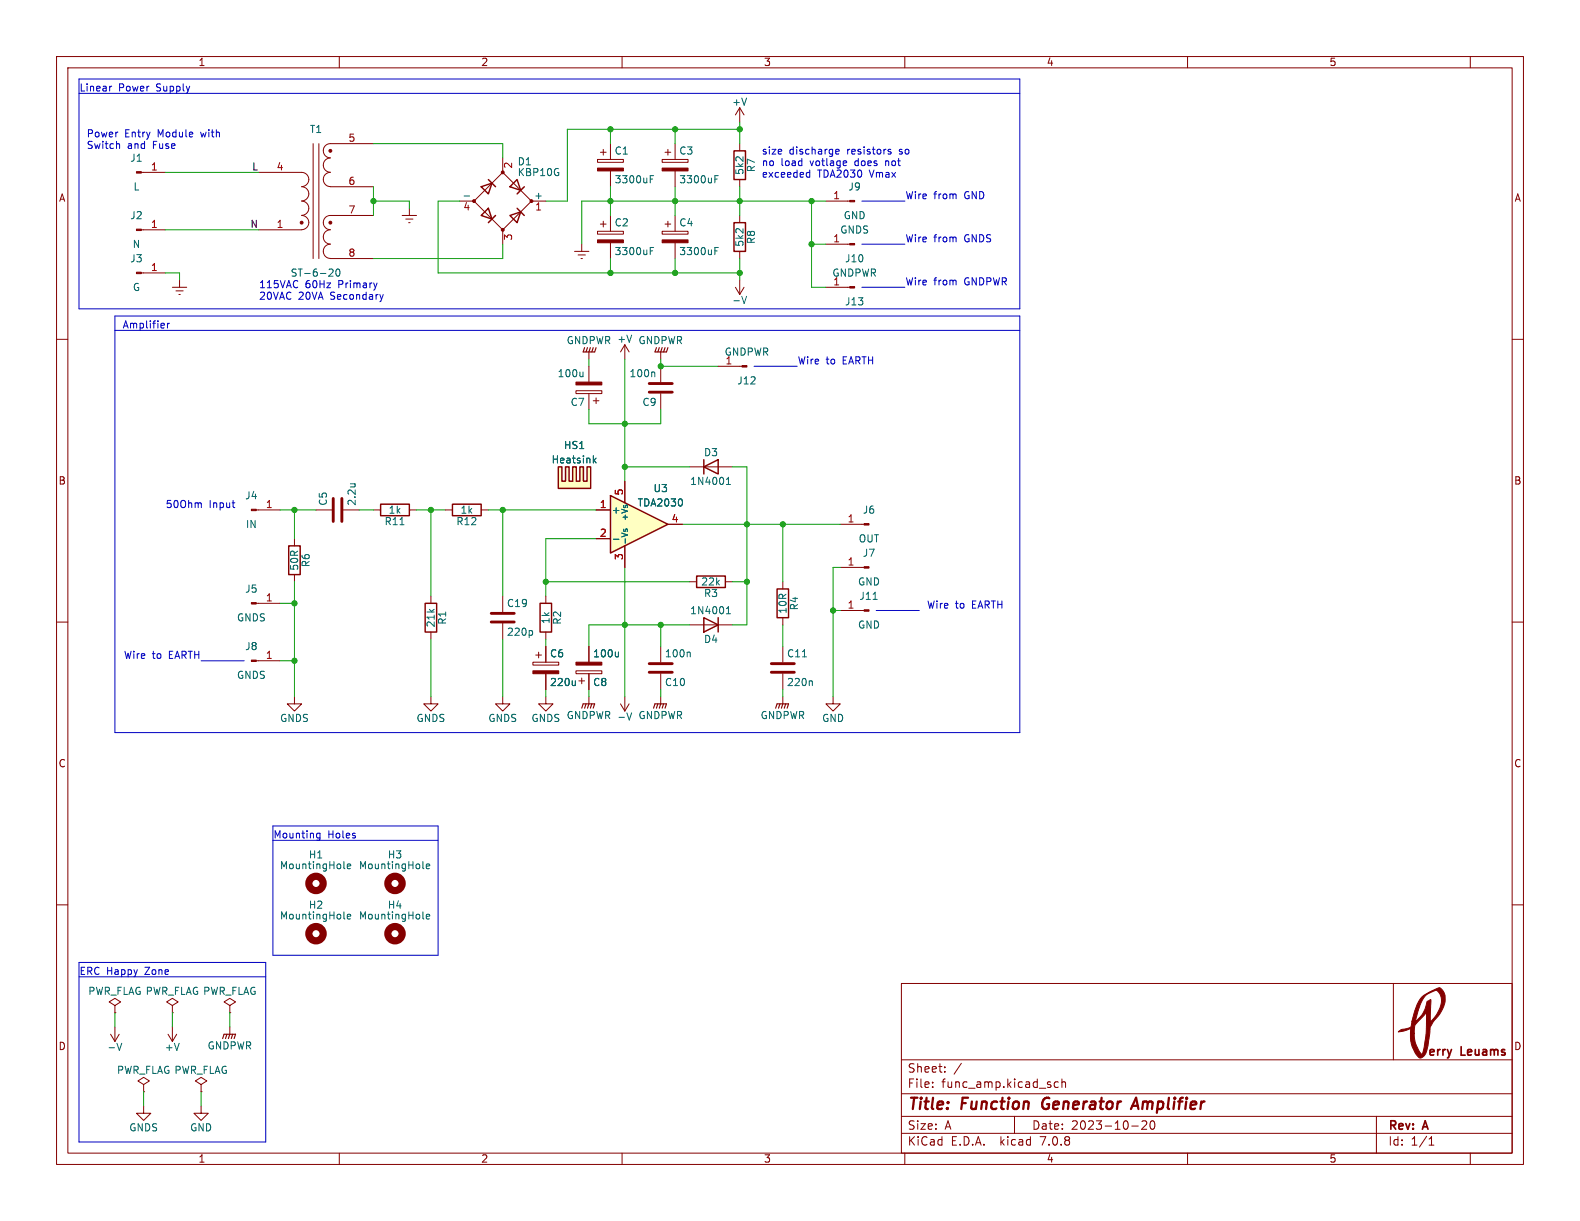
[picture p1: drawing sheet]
<svg xmlns="http://www.w3.org/2000/svg" width="279mm" height="216mm" viewBox="0 0 279 216" stroke-linecap="round" stroke-linejoin="round" font-family="sans-serif">
<g fill="none" stroke="#840000" stroke-width=".18">
<path d="M10 10h259.4v195.9h-259.4zM12 12h255.4v191.9h-255.4zM60 10v2M110 10v2M130.8 19.1v2.5M130.8 19.1l-.8 1.2M130.8 19.1l.8 1.2M160 10v2M210 10v2M260 10v2M45.7 30.5h7.6a1.26 1.26 0 0 1 1.3 1.2 1.26 1.26 0 0 1-1.3 1.3M53.3 38.1a1.26 1.26 0 0 1 1.3 1.3 1.26 1.26 0 0 1-1.3 1.2h-7.6"/>
<path d="M53.3 33a1.27 1.27 0 0 1 1.3 1.3 1.27 1.27 0 0 1-1.3 1.3 1.26 1.26 0 0 1 1.3 1.2 1.26 1.26 0 0 1-1.3 1.3M55.4 25.4v20.3M56.4 25.4v20.3M58.4 27.9a1.27 1.27 0 0 0-1.2 1.3 1.27 1.27 0 0 0 1.2 1.3 1.26 1.26 0 0 0-1.2 1.2 1.26 1.26 0 0 0 1.2 1.3M58.4 33h7.6M66 38.1h-7.6a1.27 1.27 0 0 0-1.2 1.3 1.27 1.27 0 0 0 1.2 1.2 1.26 1.26 0 0 0-1.2 1.3 1.26 1.26 0 0 0 1.2 1.3M66 25.4h-7.6a1.26 1.26 0 0 0-1.2 1.3 1.26 1.26 0 0 0 1.2 1.2M71.1 38.1h2.6M71.8 38.7h1.2M72.3 39.4h.2M72.4 36.8v1.3M81.3 35.6h2.5"/>
<path d="M88.9 30.5l5.1 5.1-5.1 5-5.1-5zM88.9 27.9v2.6M94 35.6h2.5M105.7 28.2h4.5v.5h-4.5zM106.2 26.9h1M106.2 39.6h1M106.7 26.4v1M106.7 39.1v1M107.9 25.4v2.8M107.9 30.2v2.8M107.9 38.1v2.8M117.1 28.2h4.6v.5h-4.6z"/>
<path d="M117.6 26.9h1M117.6 39.6h1M118.1 26.4v1M118.1 39.1v1M119.4 25.4v2.8M119.4 30.2v2.8M119.4 38.1v2.8M130.8 25.4v1.3M130.8 31.8v1.2M130.8 38.1v1.3M146 35.6h4.3M10 60h2"/>
<path d="M58.4 43.2a1.26 1.26 0 0 0-1.2 1.2 1.26 1.26 0 0 0 1.2 1.3h7.6M88.9 40.6v2.6M101.6 44.5h2.5M102.2 45.1h1.3M102.7 45.7h.3M102.9 43.2v1.3M105.7 40.9h4.5v.5h-4.5zM107.9 42.9v2.8M117.1 40.9h4.6v.5h-4.6zM119.4 42.9v2.8M130 50.8l.8 1.3M130.8 44.5v1.2"/>
<path d="M130.8 49.5v2.6M131.6 50.8l-.8 1.3M146 50.8h4.3M146 43.2h4.3M267.4 60h2M101.9 69.1h4.5v.5h-4.5zM104.1 64.8v2.8M104.1 69.6v2.8M104.9 70.9h1M105.4 70.4v1M116.8 62.2v1.3M116.8 64.8v2.8"/>
<path d="M116.8 69.6v2.8M127 64.8h4.2M45.3 90.2h4.2M52.1 95.3v1.2M55.9 90.2h2.8M60.7 90.2h2.8M66 90.2h1.3M72.4 90.2h1.3M78.7 90.2h1.3M85.1 90.2h1.3M121.9 82.6h7.6M10 110h2"/>
<path d="M45.3 116.8h4.2M45.3 106.7h4.2M52.1 101.6v1.3M76.2 105.4v1.3M76.2 111.8v1.2M121.9 102.9h1.3M128.3 102.9h1.2M148.6 108h4.2M267.4 110h2M52.1 123.2v1.3h1.2l-1.2 1.2-1.3-1.2h1.3M76.2 123.2v1.3h1.3l-1.3 1.2-1.3-1.2h1.3M88.9 123.2v1.3h1.3l-1.3 1.2-1.3-1.2h1.3"/>
<path d="M147.3 123.2v1.3h1.3l-1.3 1.2-1.3-1.2h1.3M10 160h2M267.4 160h2M20.3 177.8l1-.6-1-.7-1 .7 1 .6v1.3M20.3 179.1h.1M30.5 177.8l1-.6-1-.7-1 .7 1 .6v1.3M30.5 179.1h.1M40.6 177.8l1.1-.6-1.1-.7-1 .7 1 .6v1.3M40.6 179.1h.1M159.4 173.9h108v30h-108zM246.4 173.9v13.5M19.6 182.9l.7 1.3"/>
<path d="M20.3 181.6v2.6M21.1 182.9l-.8 1.3M29.7 182.9l.8 1.3M30.5 181.6v2.6M31.2 182.9l-.7 1.3M40.6 181.6v1.3M159.4 197.4h108M159.4 193.4h108M159.4 187.4h108M164.9 192.1v.2M164.9 191.4v.1M167.1 189.4v.2"/>
<path d="M167.1 188.7v.1M170 188l-1.3 1.9M179.4 197.4v3M187.1 191.4l-.4-.1-.3 .3v.4l.2 .2h.5M187.8 191.4l.2-.1 .4 .1v.9M187.8 190.8v1.5M200.1 199.1h1.2M202.7 198.3v.5l-.8 .9h.9M203.5 198.3a.81 .81 0 0 0 .4 1.4l.2-.2 .1-.4-.1-.8M243.4 197.4v6.5M60 203.9v2M110 203.9v2"/>
<path d="M159.4 200.4h108M160 203.9v2M210 203.9v2M252.7 202.5h.9M252.7 201.4l.4-.4v1.5M260 203.9v2"/>
</g>
<path d="M184.6 194.4a1.27 1.27 0 0 0 0 1.6M200 196.1l.9-2 .4 2M200.2 195.5h1" fill="none" stroke="#840000" stroke-width=".4"/>
<g fill="#840000" stroke="#840000" stroke-width=".18">
<path d="M251.4 176.3l1.2-.8 2-.8a2.58 2.58 0 0 1 .6 3.5l-.7 1.2-.9 1a2.85 2.85 0 0 0-.8 2.5l-.3 2.1a2.54 2.54 0 0 1-1.3 2.1l-.3-.1-.5-.6-.7-1.3-.3-1.2v-1.2h.7l.1 1.2 .2 .8 .5 1.1 .6 .7 .3-1.2 .4-2.5 .1-3.8-1.4 1.5a2.09 2.09 0 0 0-.8 2.2h-.7l.1-.8-1.3 .4-.9 .2a3.3 3.3 0 0 1 1.8-.7 1.04 1.04 0 0 0 .6-1.2h.6l.3-.2a5.6 5.6 0 0 0 1.8-3.3l.6-.3-.1 3.9 1.1-1.2a3.6 3.6 0 0 0 .6-3.8 .68 .68 0 0 0-.9-.5l-1.3 .6-.7 .7-.8 1.9-.6 2.2h-.6l.9-2.9z"/>
<path d="M101.9 67.6h4.5v.5h-4.5z"/>
<path d="M44.4 116.7h.9v.3h-.9z"/>
<path d="M44.4 90h.9v.3h-.9z"/>
<path d="M152.8 107.8h.9v.3h-.9z"/>
<path d="M150.3 50.7h.8v.2h-.8z"/>
<path d="M150.3 43.1h.8v.2h-.8z"/>
<path d="M150.3 35.4h.8v.3h-.8z"/>
<path d="M44.4 106.6h.9v.2h-.9z"/>
<path d="M131.2 64.6h.9v.3h-.9z"/>
<path d="M105.7 29.7h4.5v.5h-4.5z"/>
<path d="M117.1 29.7h4.6v.5h-4.6z"/>
<path d="M105.7 42.4h4.5v.5h-4.5z"/>
<path d="M117.1 42.4h4.6v.5h-4.6z"/>
<circle cx="53.3" cy="39.4" r=".25"/>
<circle cx="58.4" cy="39.4" r=".25"/>
<circle cx="58.4" cy="26.7" r=".25"/>
<circle cx="83.8" cy="35.6" r=".25"/>
<circle cx="88.9" cy="40.6" r=".25"/>
<circle cx="88.9" cy="30.5" r=".25"/>
<circle cx="94" cy="35.6" r=".25"/>
</g>
<g fill="none" stroke="#840000" stroke-width=".25">
<path d="M85.1 33l1.9-.6-.6 1.9zM86.4 36.8l.6 1.9-1.9-.6zM86.4 31.8l1.2 1.2M87.6 38.1l-1.2 1.3M90.2 38.1l1.9-.6-.7 1.9zM91.4 31.8l.7 1.9-1.9-.7zM91.4 36.8l1.3 1.3M92.7 33l-1.3 1.3M129.8 26.7h2v5.1h-2zM129.8 39.4h2v5.1h-2zM51.1 96.5h2v5.1h-2zM67.3 89.2h5.1v2h-5.1z"/>
<path d="M80 89.2h5.1v2h-5.1zM124.5 82.6l2.5-1.3v2.5zM124.5 81.3v2.5M75.2 106.7h2v5.1h-2zM123.2 101.9h5.1v2h-5.1z"/>
</g>
<g fill="none" stroke="#006464" stroke-width=".18">
<path d="M82.1 34.7h.9M115 31.7h.4M115 31.1h.6M126.4 31.7h.4M126.4 31.1h.6M58.2 47.6h.5l.2 .3-.8 .9h.8M59.5 47.7l.2-.1a.68 .68 0 0 1 .4 .6 .68 .68 0 0 1-.4 .6l-.2-.1-.1-.3zM115 44.4h.4M115 43.8h.6M126.4 44.4h.4M126.4 43.8h.6M132 52.4l-.4 1.3"/>
<path d="M103.1 65.8v.8M103.1 66.5l-.2 .1M115.6 65.8l.2 .2v.6M62 85.6h.8M62.7 85.6h.1M70.7 92.8h.8M128.5 85.7h.7M128.5 84.8l.3-.4v1.3M154.4 106h.7M21.5 184.5l-.4 1.2"/>
</g>
<path d="M114.8 67.8h4.1M114.8 69.3h4.1M58.9 88.1v4.1M60.5 88.1v4.1" fill="none" stroke="#840000" stroke-width=".51"/>
<path d="M116.1 61.5l-.3 .7h2.1l.2-.7M116.6 61.5l-.3 .7M117.1 61.5l-.3 .7M117.6 61.5l-.3 .7M39.4 183.6l.2-.7h2.1l-.3 .7M40.1 182.9l-.2 .7M40.6 182.9l-.2 .7M41.1 182.9l-.2 .7" fill="none" stroke="#840000" stroke-width=".2"/>
<path d="M107.9 87.6l10.2 5.1-10.2 5.1z" fill="#ffffc2"/>
<path d="M107.9 87.6l10.2 5.1-10.2 5.1zM124.5 109.2l2.5 1.3-2.5 1.3zM127 109.2v2.6M137.4 104.1h2v5.1h-2z" fill="none" stroke="#840000" stroke-width=".25"/>
<g fill="none" stroke="#840000" stroke-width=".18">
<path d="M30.5 50.8h2.5M31.1 51.4h1.3M31.6 52.1h.3M31.7 49.5v1.3M105.4 90.2h2.5M105.4 95.3h2.5M110.5 85.1v3.8M110.5 96.5v3.8M118.1 92.7h2.5M148.6 92.7h4.2M116.8 114.3v2.8M116.8 119.1v2.8"/>
<path d="M121.9 110.5h7.6M138.4 102.9v1.2M138.4 109.2v1.3M138.4 114.3v2.8M138.4 119.1v2.8M148.6 100.3h4.2"/>
</g>
<g fill="none" stroke="#006464" stroke-width=".18">
<path d="M108.5 95.3h.9M110.3 93.6v.3M111 93.9l-.1-.3-.1-.1-.2 .4M120.6 88.5v.7M121.9 115.3l.2 .2v.6M128.5 108.5h.7M128.5 107.6l.3-.3v1.2M141.9 116.1h.7M143.5 120.4l.2 .2v.6M60.8 153.4l.2 .2M61.4 153.2l.6-.1v-.3h-.4l-.2 .1 .1 .7h.5M60.8 162.3l.2 .2"/>
<path d="M61.4 162.1l.6-.1v-.3h-.4l-.2 .1 .1 .6h.5"/>
</g>
<g fill="#840000" stroke="#840000" stroke-width=".18">
<path d="M152.8 92.6h.9v.2h-.9z"/>
<path d="M152.8 100.2h.9v.3h-.9z"/>
</g>
<path d="M114.8 118.9h4.1M114.8 117.3h4.1M136.4 118.9h4.1M136.4 117.3h4.1" fill="none" stroke="#840000" stroke-width=".51"/>
<g fill="none" stroke="#840000" stroke-width="1.3">
<circle cx="55.9" cy="156.2" r="1.27"/>
<circle cx="55.9" cy="165.1" r="1.27"/>
</g>
<g fill="#ffffc2">
<path d="M98.7 82.6h.7v2.5h.6v-2.5h.6v2.5h.7l-.7 1.3h-1.9z"/>
<path d="M101.3 82.6h.6v2.5h.6v-2.5h.7v2.5h.6v-2.5h.6v3.8h-3.8l.7-1.3z"/>
</g>
<path d="M98.7 82.6h.7v2.5h.6v-2.5h.6v2.5h.7v-2.5h.6v2.5h.6v-2.5h.7v2.5h.6v-2.5h.6v3.8h-5.7zM95.5 106.7h2v5.1h-2z" fill="none" stroke="#840000" stroke-width=".25"/>
<g fill="none" stroke="#006464" stroke-width=".18">
<path d="M105 81.4l.4 .5M105.4 81l-.5 .5M108.5 95.3h.9M110.3 93.6v.3M111 93.9l-.1-.3-.1-.1-.2 .4M120.6 88.5v.7M93.9 111.5l.3 .2v.4l-.3 .2M109.4 115.3v.8M109.4 116l-.2 .1M101.7 120.4v.8M101.7 121.1l-.1 .1M111.7 126.1l-.4 1.2"/>
<path d="M74.8 153.4l.2 .2M75.4 153.2l.6-.1-.1-.3h-.3l-.2 .1v.7h.5M74.8 162.3l.2 .2M75.4 162.1l.6-.1-.1-.3h-.3l-.2 .1v.6h.5"/>
</g>
<g fill="none" stroke="#840000" stroke-width=".18">
<path d="M25 30.5h4.2M25 48.3h4.2M25 40.6h4.2M104.1 62.2v1.3M110.5 61v2.5M110.5 61l-.8 1.2M110.5 61l.8 1.2M105.4 90.2h2.5M105.4 95.3h2.5M110.5 85.1v3.8M110.5 96.5v3.8M118.1 92.7h2.5"/>
<path d="M88.9 105.4v2.8M88.9 110.2v2.8M94.2 117.1h4.6v.5h-4.6zM94.7 115.8h1.1M95.2 115.3v1M96.5 105.4v1.3M96.5 111.8v1.2M96.5 114.3v2.8M96.5 119.1v2.8M101.9 118.6h4.5v.5h-4.5zM102.9 119.9v1M104.1 114.3v2.8"/>
<path d="M104.1 119.1v2.8M96.5 123.2v1.3h1.3l-1.3 1.2-1.3-1.2h1.3M102.4 120.4h1M104.1 123.2v1.3M109.7 124.5l.8 1.2M110.5 123.2v2.5M111.3 124.5l-.8 1.2M116.8 123.2v1.3M138.4 123.2v1.3M25.4 195.6v1.3h1.3l-1.3 1.2-1.3-1.2h1.3M25.4 191.8l1-.7-1-.6-1 .6 1 .7v1.2M25.4 193h.1"/>
<path d="M35.6 191.8l1-.7-1-.6-1.1 .6 1.1 .7v1.2M35.6 193h.1M35.6 195.6v1.3h1.2l-1.2 1.2-1.3-1.2h1.3"/>
</g>
<g fill="none" stroke="#840000" stroke-width=".2">
<path d="M103.4 61.5l-.3 .7h2.1l.2-.7M103.9 61.5l-.3 .7M104.4 61.5l-.3 .7M104.9 61.5l-.3 .7M102.9 125.2l.2-.7h2.1l-.3 .7M103.6 124.5l-.2 .7M104.1 124.5l-.2 .7M104.6 124.5l-.2 .7M115.6 125.2l.2-.7h2.1l-.3 .7M116.3 124.5l-.2 .7M116.8 124.5l-.2 .7M117.3 124.5l-.2 .7"/>
<path d="M137.2 125.2l.2-.7h2l-.2 .7M137.9 124.5l-.2 .7M138.4 124.5l-.2 .7M138.9 124.5l-.2 .7"/>
</g>
<g fill="none" stroke="#840000" stroke-width="1.3">
<circle cx="69.8" cy="156.2" r="1.27"/>
<circle cx="69.8" cy="165.1" r="1.27"/>
</g>
<g fill="#840000" stroke="#840000" stroke-width=".18">
<path d="M101.9 117.1h4.5v.5h-4.5z"/>
<path d="M24.1 48.1h.9v.3h-.9z"/>
<path d="M24.1 30.4h.9v.2h-.9z"/>
<path d="M24.1 40.5h.9v.3h-.9z"/>
<path d="M94.2 118.6h4.6v.5h-4.6z"/>
</g>
<path d="M86.9 110h4M86.9 108.5h4" fill="none" stroke="#840000" stroke-width=".51"/>
<g fill="none" stroke="#0000c2" stroke-width=".18">
<path d="M14 14h166.3v40.6h-166.3zM14 16.5h166.3M19.8 15.2l-.3 .2M20.8 25.4l.3 .2v.7M142.7 31.3h.5M142.7 30.6h.5M143.2 30.1v1.2M147.8 26.8l.6-.1-.1-.2-.3-.1-.2 .2v.6h.5M149.5 28.4l.2 .3-.6 .2M149.7 29.2l-.2 .1M152.4 35.6h7.6M157.1 26.8l.4 .1 .1 .2-.2 .1h-.4"/>
<path d="M157.1 26.5h.4M20.3 55.9h160v73.6h-160zM20.3 58.4h160M29.6 57.2v.8M30 57.2l-.4 .2M66.7 50l-.3 .9M67.8 52.1l-.3 .8M152.4 50.8h7.6M152.4 43.2h7.6M133.3 64.8h7.7M35.4 88.9l.2 .2v.7M41 88.9h.5"/>
<path d="M41.4 89.8h.1M35.6 116.8h7.6M154.9 108h7.7M48.3 148.6h29.2M48.3 146.1h29.2v22.8h-29.2zM56 148.5l.2 .1M56 148.1l.2 .1 .4-.1M56.6 147.3v1.1l-.3 .2M56.6 147.4l-.4-.1-.2 .2M14 172.7h33M14 170.2h33v31.7h-33z"/>
</g>
<g fill="none" stroke="#009600" stroke-width=".18">
<path d="M29.2 30.5h16.5M66 25.4h22.9v2.5M66 35.6h6.4v1.2M66 33v5.1M81.3 35.6h-3.8v12.7h53.3M107.9 22.9v2.5M107.9 33v5.1M119.4 22.9v2.5M119.4 33v5.1M130.8 22.9h-30.5v12.7h-3.8M130.8 21.6v3.8M130.8 33v5.1"/>
<path d="M143.5 35.6v15.2h2.5M146 35.6h-43.1v7.6M29.2 40.6h16.5M29.2 48.3h2.5v1.2M88.9 43.2v2.5h-22.9M107.9 45.7v2.6M119.4 45.7v2.6M130.8 45.7v3.8M143.5 43.2h2.5M104.1 72.4v2.5h12.7v-2.5M104.1 63.5v1.3M110.5 63.5v21.6"/>
<path d="M116.8 63.5v1.3h10.2M49.5 90.2h6.4M52.1 90.2v5.1M63.5 90.2h2.5M73.7 90.2h5M76.2 90.2v15.2M86.4 90.2h19M88.9 90.2v15.2M105.4 95.3h-8.9v10.1M110.5 82.6h11.4M120.6 92.7h28M129.5 82.6h2.6v27.9h-2.6"/>
<path d="M138.4 92.7v10.2M49.5 116.8h2.6M49.5 106.7h2.6M52.1 102.9v20.3M76.2 113v10.2M88.9 113v10.2M96.5 113v1.3M96.5 102.9h25.4M110.5 100.3v22.9M116.8 110.5v3.8M121.9 110.5h-17.8v3.8M129.5 102.9h2.6"/>
<path d="M138.4 110.5v3.8M147.3 108h1.3M148.6 100.3h-1.3v22.9M96.5 121.9v1.3M104.1 121.9v1.3M116.8 121.9v1.3M138.4 121.9v1.3M20.3 179.1v2.5M30.5 179.1v2.5M40.6 179.1v2.5M25.4 193v2.6M35.6 193v2.6"/>
</g>
<g fill="#009600" stroke="#009600" stroke-width=".18">
<circle cx="130.8" cy="48.3" r=".46"/>
<circle cx="119.4" cy="48.3" r=".46"/>
<circle cx="107.9" cy="48.3" r=".46"/>
<circle cx="116.8" cy="64.8" r=".46"/>
<circle cx="143.5" cy="43.2" r=".46"/>
<circle cx="119.4" cy="35.6" r=".46"/>
<circle cx="130.8" cy="35.6" r=".46"/>
<circle cx="116.8" cy="110.5" r=".46"/>
<circle cx="110.5" cy="110.5" r=".46"/>
<circle cx="110.5" cy="74.9" r=".46"/>
<circle cx="110.5" cy="82.6" r=".46"/>
<circle cx="52.1" cy="90.2" r=".46"/>
<circle cx="88.9" cy="90.2" r=".46"/>
<circle cx="96.5" cy="102.9" r=".46"/>
<circle cx="130.8" cy="22.9" r=".46"/>
<circle cx="143.5" cy="35.6" r=".46"/>
<circle cx="107.9" cy="35.6" r=".46"/>
<circle cx="119.4" cy="22.9" r=".46"/>
<circle cx="107.9" cy="22.9" r=".46"/>
<circle cx="132.1" cy="92.7" r=".46"/>
<circle cx="138.4" cy="92.7" r=".46"/>
<circle cx="132.1" cy="102.9" r=".46"/>
<circle cx="52.1" cy="106.7" r=".46"/>
<circle cx="52.1" cy="116.8" r=".46"/>
<circle cx="76.2" cy="90.2" r=".46"/>
<circle cx="66" cy="35.6" r=".46"/>
<circle cx="147.3" cy="108" r=".46"/>
</g>
<g font-size="2.8" fill="#840000">
<text x="160.4" y="196.8">Title:</text>
<text x="170.1" y="196.8">Function</text>
<text x="185.1" y="196.8">Generator</text>
<text x="201.9" y="196.8">Amplifier</text>
</g>
<g font-size="2.1" fill="#840000">
<text x="160.4" y="189.9">Sheet:</text>
<text x="252.4" y="187.1">erry</text>
<text x="258.4" y="187.1">Leuams</text>
<text x="160.4" y="192.6">File:</text>
<text x="166.5" y="192.6">func_amp.kicad_sch</text>
<text x="160.4" y="202.8">KiCad</text>
<text x="160.4" y="200">Size:</text>
<text x="167.1" y="200">A</text>
<text x="168.1" y="202.8">E.D.A.</text>
<text x="177" y="202.8">kicad</text>
<text x="182.4" y="200">Date:</text>
<text x="184.2" y="202.8">7.0.8</text>
<text x="189.4" y="200">2023-10-20</text>
<text x="245.4" y="200.2">Rev:</text>
<text x="245.4" y="202.8">Id:</text>
<text x="249.5" y="202.8">1/1</text>
<text x="251.8" y="200.2">A</text>
</g>
<g font-size="1.8" fill="#840000">
<text x="35" y="11.9">1</text>
<text x="85" y="11.9">2</text>
<text x="135" y="11.9">3</text>
<text x="185" y="11.9">4</text>
<text x="235" y="11.9">5</text>
<text x="10.3" y="35.9">A</text>
<text x="267.7" y="35.9">A</text>
<text x="10.3" y="85.9">B</text>
<text x="267.7" y="85.9">B</text>
<text x="10.3" y="135.9">C</text>
<text x="267.7" y="135.9">C</text>
<text x="10.3" y="185.9">D</text>
<text x="267.7" y="185.9">D</text>
<text x="35" y="205.8">1</text>
<text x="85" y="205.8">2</text>
<text x="135" y="205.8">3</text>
<text x="185" y="205.8">4</text>
<text x="235" y="205.8">5</text>
</g>
<g font-size="1.8" fill="#0000c2">
<text x="14" y="16.3">Linear</text>
<text x="20.9" y="16.3">Power</text>
<text x="27.7" y="16.3">Supply</text>
<text x="15.2" y="24.4">Power</text>
<text x="15.2" y="26.4">Switch</text>
<text x="22" y="24.4">Entry</text>
<text x="22.5" y="26.4">and</text>
<text x="27.1" y="26.4">Fuse</text>
<text x="28" y="24.4">Module</text>
<text x="35.8" y="24.4">with</text>
<text x="134.6" y="27.4">size</text>
<text x="134.6" y="29.5">no</text>
<text x="138.1" y="29.5">load</text>
<text x="139.5" y="27.4">discharge</text>
<text x="143.4" y="29.5">votlage</text>
<text x="149.9" y="27.4">resistors</text>
<text x="151.4" y="29.5">does</text>
<text x="157" y="29.5">not</text>
<text x="159.3" y="27.4">so</text>
<text x="134.6" y="31.5">exceeded</text>
<text x="144.6" y="31.5">TDA2030</text>
<text x="153.9" y="31.5">Vmax</text>
<text x="160" y="35.3">Wire</text>
<text x="165.1" y="35.3">from</text>
<text x="170.6" y="35.3">GND</text>
<text x="160" y="42.9">Wire</text>
<text x="165.1" y="42.9">from</text>
<text x="170.6" y="42.9">GNDS</text>
<text x="45.7" y="51">115VAC</text>
<text x="45.7" y="53.1">20VAC</text>
<text x="51.3" y="49.1">ST-6-20</text>
<text x="52.8" y="53.1">20VA</text>
<text x="54" y="51">60Hz</text>
<text x="58.5" y="53.1">Secondary</text>
<text x="59.9" y="51">Primary</text>
<text x="160" y="50.6">Wire</text>
<text x="165.1" y="50.6">from</text>
<text x="170.6" y="50.6">GNDPWR</text>
<text x="21.6" y="58.2">Amplifier</text>
<text x="141" y="64.5">Wire</text>
<text x="146.1" y="64.5">to</text>
<text x="149.1" y="64.5">EARTH</text>
<text x="29.2" y="89.9">50Ohm</text>
<text x="37" y="89.9">Input</text>
<text x="163.8" y="107.7">Wire</text>
<text x="168.9" y="107.7">to</text>
<text x="172" y="107.7">EARTH</text>
<text x="21.8" y="116.6">Wire</text>
<text x="26.9" y="116.6">to</text>
<text x="30" y="116.6">EARTH</text>
<text x="48.3" y="148.3">Mounting</text>
<text x="58" y="148.3">Holes</text>
<text x="14" y="172.5">ERC Happy</text>
<text x="25.7" y="172.5">Zone</text>
</g>
<g font-size="1.8" fill="#006464">
<text x="54.7" y="23.7">T1</text>
<text x="129.4" y="18.9">+V</text>
<text x="22.9" y="28.8">J1</text>
<text x="91.4" y="29.4">D1</text>
<text x="108.6" y="27.5">C1</text>
<text x="120" y="27.5">C3</text>
<text x="23.5" y="33.9">L</text>
<text x="91.4" y="31.3">KBP10G</text>
<text x="94.4" y="35.3">+</text>
<text x="108.6" y="32.6">3300uF</text>
<text x="120" y="32.6">3300uF</text>
<text x="131.7" y="31" transform="rotate(-90 131.7 31)">5k2</text>
<text x="133.7" y="30.6" transform="rotate(-90 133.7 30.6)">R7</text>
<text x="149.9" y="33.9">J9</text>
<text x="22.9" y="39">J2</text>
<text x="108.6" y="40.2">C2</text>
<text x="120" y="40.2">C4</text>
<text x="148.5" y="41.5">GNDS</text>
<text x="149.1" y="39">GND</text>
<text x="22.9" y="46.6">J3</text>
<text x="23.4" y="44">N</text>
<text x="108.6" y="45.3">3300uF</text>
<text x="120" y="45.3">3300uF</text>
<text x="131.7" y="43.7" transform="rotate(-90 131.7 43.7)">5k2</text>
<text x="133.7" y="43.3" transform="rotate(-90 133.7 43.3)">R8</text>
<text x="149.3" y="46.6">J10</text>
<text x="23.4" y="51.7">G</text>
<text x="129.4" y="53.9">-V</text>
<text x="147.1" y="49.1">GNDPWR</text>
<text x="147.2" y="50.5">1</text>
<text x="149.3" y="54.2">J13</text>
<text x="100.1" y="61.1">GNDPWR +V</text>
<text x="112.8" y="61.1">GNDPWR</text>
<text x="128" y="63.1">GNDPWR</text>
<text x="128.2" y="64.5">1</text>
<text x="98.5" y="66.9">100u</text>
<text x="100.8" y="72">C7</text>
<text x="111.2" y="66.9">100n</text>
<text x="113.5" y="72">C9</text>
<text x="130.3" y="68.2">J12</text>
<text x="97.4" y="82.1">Heatsink</text>
<text x="99.6" y="79.6">HS1</text>
<text x="124.4" y="80.9">D3</text>
<text x="43.3" y="88.5">J4</text>
<text x="58" y="89.5" transform="rotate(-90 58 89.5)">C5</text>
<text x="63.1" y="89.5" transform="rotate(-90 63.1 89.5)">2.2u</text>
<text x="112.7" y="89.8">TDA2030</text>
<text x="115.5" y="87.2">U3</text>
<text x="121.9" y="86">1N4001</text>
<text x="43.4" y="93.6">IN</text>
<text x="67.9" y="93.1">R11</text>
<text x="68.6" y="91">1k</text>
<text x="80.6" y="93.1">R12</text>
<text x="81.3" y="91">1k</text>
<text x="108.1" y="91">+</text>
<text x="152.5" y="91">J6</text>
<text x="52.9" y="101" transform="rotate(-90 52.9 101)">50R</text>
<text x="55" y="100.4" transform="rotate(-90 55 100.4)">R6</text>
<text x="151.8" y="96.1">OUT</text>
<text x="152.5" y="98.7">J7</text>
<text x="43.3" y="105">J5</text>
<text x="89.5" y="107.5">C19</text>
<text x="123.9" y="103.7">22k</text>
<text x="124.4" y="105.8">R3</text>
<text x="151.6" y="103.7">GND</text>
<text x="151.9" y="106.3">J11</text>
<text x="41.8" y="110.1">GNDS</text>
<text x="77.1" y="111" transform="rotate(-90 77.1 111)">21k</text>
<text x="79.1" y="110.6" transform="rotate(-90 79.1 110.6)">R1</text>
<text x="89.5" y="112.6">220p</text>
<text x="97.4" y="110.4" transform="rotate(-90 97.4 110.4)">1k</text>
<text x="99.4" y="110.6" transform="rotate(-90 99.4 110.6)">R2</text>
<text x="121.9" y="108.8">1N4001</text>
<text x="124.4" y="113.9">D4</text>
<text x="139.3" y="108.6" transform="rotate(-90 139.3 108.6)">10R</text>
<text x="141.3" y="108" transform="rotate(-90 141.3 108)">R4</text>
<text x="151.6" y="111.4">GND</text>
<text x="43.3" y="115.2">J8</text>
<text x="97.2" y="116.4">C6</text>
<text x="104.8" y="116.4">100u</text>
<text x="117.5" y="116.4">100n</text>
<text x="139.1" y="116.4">C11</text>
<text x="41.8" y="120.2">GNDS</text>
<text x="97.2" y="121.5">220u</text>
<text x="104.8" y="121.5">C8</text>
<text x="117.5" y="121.5">C10</text>
<text x="139.1" y="121.5">220n</text>
<text x="49.4" y="127.9">GNDS</text>
<text x="73.6" y="127.9">GNDS</text>
<text x="86.3" y="127.9">GNDS</text>
<text x="93.9" y="127.9">GNDS</text>
<text x="100.1" y="127.4">GNDPWR -V</text>
<text x="112.8" y="127.4">GNDPWR</text>
<text x="134.4" y="127.4">GNDPWR</text>
<text x="145.3" y="127.9">GND</text>
<text x="49.4" y="153.9">MountingHole</text>
<text x="54.5" y="152">H1</text>
<text x="63.4" y="153.9">MountingHole</text>
<text x="68.5" y="152">H3</text>
<text x="54.5" y="160.9">H2</text>
<text x="68.5" y="160.9">H4</text>
<text x="49.4" y="162.8">MountingHole</text>
<text x="63.4" y="162.8">MountingHole</text>
<text x="15.5" y="176.1">PWR_FLAG PWR_FLAG PWR_FLAG</text>
<text x="36.6" y="185.8">GNDPWR</text>
<text x="18.9" y="186">-V</text>
<text x="20.6" y="190.1">PWR_FLAG PWR_FLAG</text>
<text x="29" y="186">+V</text>
<text x="22.8" y="200.3">GNDS</text>
<text x="33.5" y="200.3">GND</text>
</g>
<g font-size="1.8" fill="#a90000">
<text x="61.5" y="25.1">5</text>
<text x="90.9" y="29.9" transform="rotate(-90 90.9 29.9)">2</text>
<text x="26.6" y="30.2">1</text>
<text x="48.8" y="30.2">4</text>
<text x="61.5" y="32.8">6</text>
<text x="147.2" y="35.3">1</text>
<text x="26.6" y="40.4">1</text>
<text x="48.8" y="40.4">1</text>
<text x="61.5" y="37.8">7</text>
<text x="81.8" y="37.5">4</text>
<text x="94.5" y="37.5">1</text>
<text x="61.5" y="45.5">8</text>
<text x="90.9" y="42.6" transform="rotate(-90 90.9 42.6)">3</text>
<text x="147.2" y="42.9">1</text>
<text x="26.6" y="48">1</text>
<text x="46.9" y="89.9">1</text>
<text x="106" y="89.9">1</text>
<text x="110.2" y="87.7" transform="rotate(-90 110.2 87.7)">5</text>
<text x="106" y="95">2</text>
<text x="118.7" y="92.5">4</text>
<text x="149.8" y="92.5">1</text>
<text x="110.2" y="99.1" transform="rotate(-90 110.2 99.1)">3</text>
<text x="149.8" y="100.1">1</text>
<text x="46.9" y="106.4">1</text>
<text x="149.8" y="107.7">1</text>
<text x="46.9" y="116.6">1</text>
</g>
<g font-size="1.8" fill="#0f0f0f">
<text x="44.5" y="30.2">L</text>
<text x="44.2" y="40.4">N</text>
</g>
<g font-size="1.4" fill="#006464">
<text x="111.2" y="92.2" transform="rotate(-90 111.2 92.2)">+Vs</text>
<text x="111.2" y="96.4" transform="rotate(-90 111.2 96.4)">-Vs</text>
</g>
</svg>
